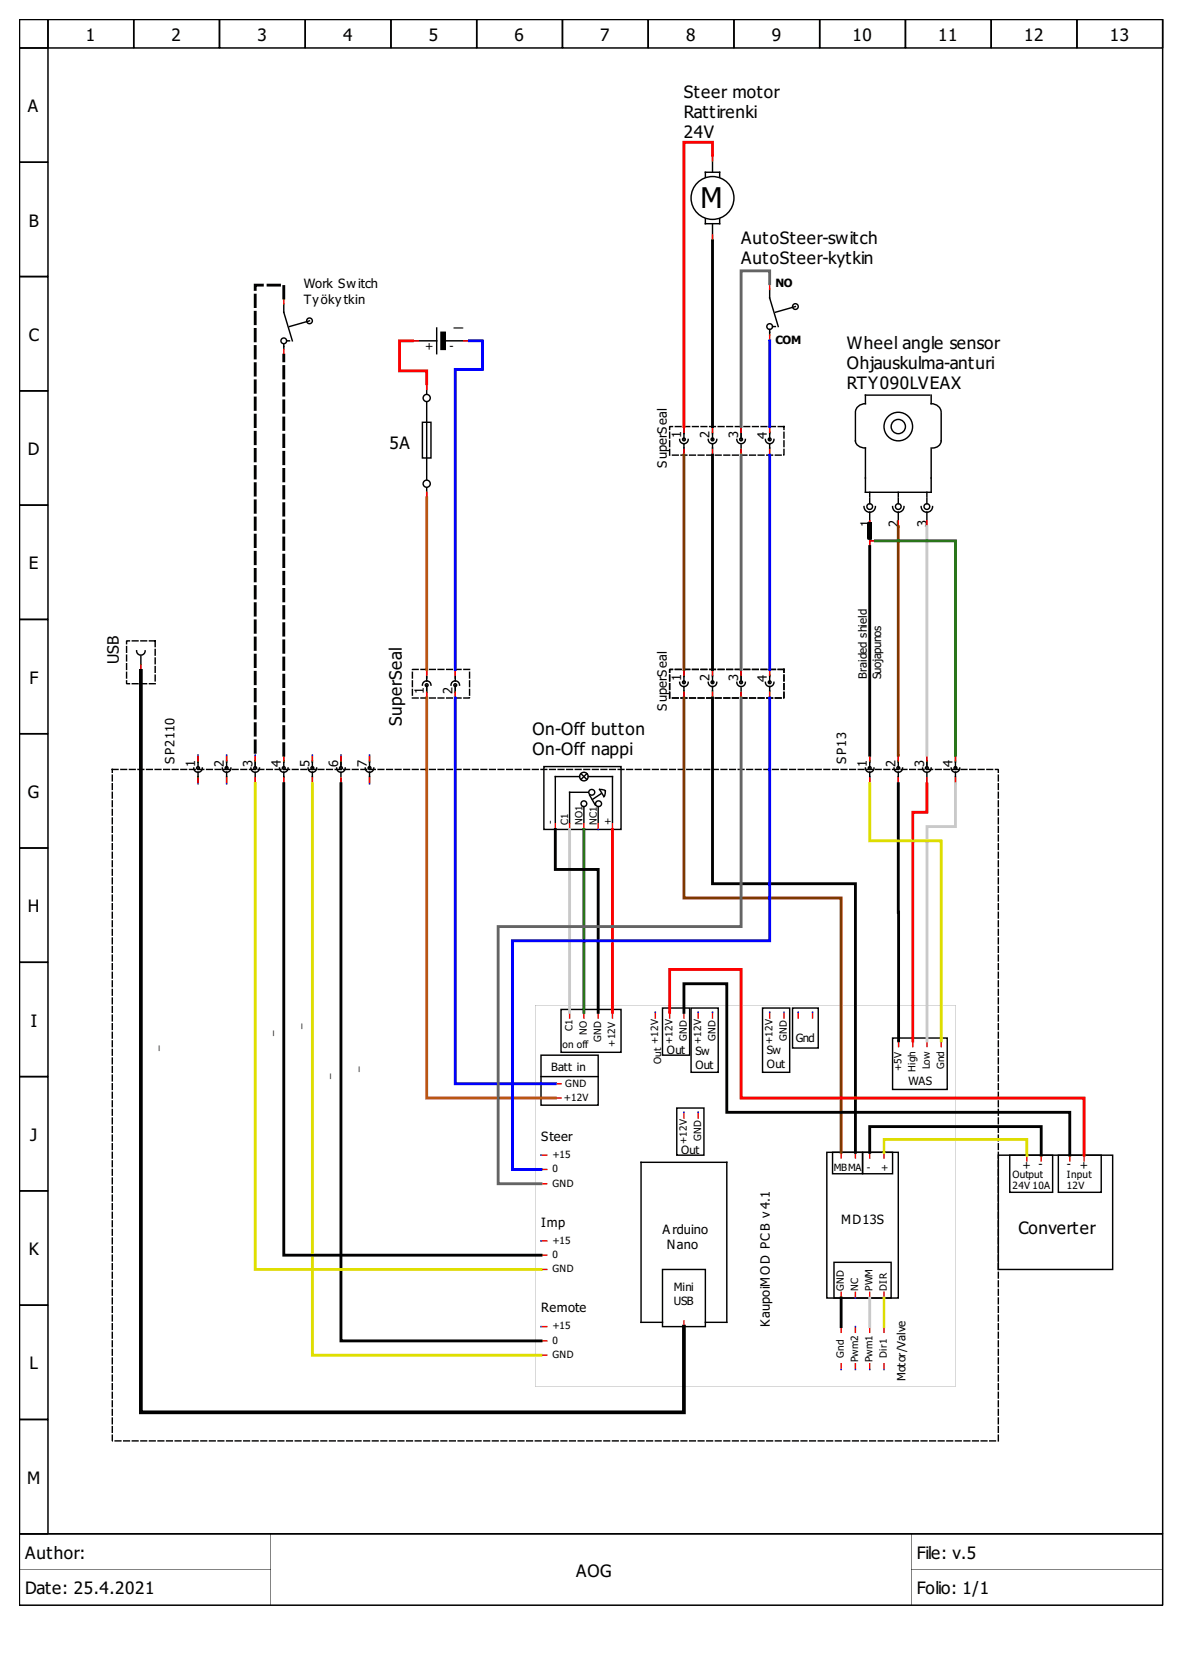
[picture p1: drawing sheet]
<svg xmlns="http://www.w3.org/2000/svg" width="210mm" height="297mm" viewBox="0 0 210 297" stroke-linecap="round" stroke-linejoin="round" font-family="sans-serif">
<g fill="#000">
<path d="M3.4 3.4h202.9v268.6l-.2 .1h-202.7zM3.4 3.4h.2v268.6h-.2v-.1h202.7v.1h-.1v-268.6h.1v.2h-202.7z"/>
<path d="M3.4 3.4h5.2v5.1l-.1 .1h-5.1zM3.4 3.4h.2v5.1h-.2v-.1h5.1v.1h-.1v-5.1h.1v.2h-5.1z"/>
<path d="M3.4 8.4h5.1l.1 .1v20.3l-.1 .1h-5.1v-.1zM3.4 8.5h.2v20.3h-.2v-.2h5.1v.2h-.1v-20.3h.1v.1h-5.1z"/>
<path d="M8.4 3.4h15.3h.1v5.1l-.1 .1h-15.2l-.1-.1zM8.5 3.4h.1v5.1h-.1v-.1h15.2v.1h-.1v-5.1h.1v.2h-15.2z"/>
<path d="M23.6 3.4h15.3h.1v5.1l-.1 .1h-15.2l-.1-.1zM23.7 3.4h.1v5.1h-.1v-.1h15.2v.1h-.1v-5.1h.1v.2h-15.2z"/>
<path d="M38.8 3.4h15.3h.1v5.1l-.1 .1h-15.2l-.1-.1zM38.9 3.4h.1v5.1h-.1v-.1h15.2v.1h-.1v-5.1h.1v.2h-15.2z"/>
<path d="M54 3.4h15.3h.1v5.1l-.1 .1h-15.2l-.1-.1zM54.1 3.4h.1v5.1h-.1v-.1h15.2v.1h-.1v-5.1h.1v.2h-15.2z"/>
<path d="M69.2 3.4h15.3h.1v5.1l-.1 .1h-15.2l-.1-.1zM69.3 3.4h.1v5.1h-.1v-.1h15.2v.1h-.1v-5.1h.1v.2h-15.2z"/>
<path d="M84.4 3.4h15.3h.1v5.1l-.1 .1h-15.2l-.1-.1zM84.5 3.4h.1v5.1h-.1v-.1h15.2v.1h-.1v-5.1h.1v.2h-15.2z"/>
<path d="M99.6 3.4h15.3h.1v5.1l-.1 .1h-15.2l-.1-.1zM99.7 3.4h.1v5.1h-.1v-.1h15.2v.1h-.1v-5.1h.1v.2h-15.2z"/>
<path d="M114.8 3.4h15.3h.1v5.1l-.1 .1h-15.2l-.1-.1zM114.9 3.4h.1v5.1h-.1v-.1h15.2v.1h-.1v-5.1h.1v.2h-15.2z"/>
<path d="M130 3.4h15.3h.1v5.1l-.1 .1h-15.2l-.1-.1zM130.1 3.4h.1v5.1h-.1v-.1h15.2v.1h-.1v-5.1h.1v.2h-15.2z"/>
<path d="M145.2 3.4h15.3h.2v5.1l-.2 .1h-15.2l-.1-.1zM145.3 3.4h.1v5.1h-.1v-.1h15.2v.1h-.1v-5.1h.1v.2h-15.2z"/>
<path d="M160.4 3.4h15.3h.2v5.1l-.2 .1h-15.2l-.1-.1zM160.5 3.4h.2v5.1h-.2v-.1h15.2v.1h-.1v-5.1h.1v.2h-15.2z"/>
<path d="M175.6 3.4h15.3h.2v5.1l-.2 .1h-15.2l-.1-.1zM175.7 3.4h.2v5.1h-.2v-.1h15.2v.1h-.1v-5.1h.1v.2h-15.2z"/>
<path d="M190.8 3.4h15.3h.2v5.1l-.2 .1h-15.2l-.1-.1zM190.9 3.4h.2v5.1h-.2v-.1h15.2v.1h-.1v-5.1h.1v.2h-15.2z"/>
<path d="M3.4 28.6h5.1l.1 .2v20.2l-.1 .2h-5.1v-.2zM3.4 28.8h.2v20.2h-.2v-.1h5.1v.1h-.1v-20.2h.1v.1h-5.1z"/>
<path d="M3.4 48.9h5.1l.1 .1v20.3l-.1 .1h-5.1v-.1zM3.4 49h.2v20.3h-.2v-.1h5.1v.1h-.1v-20.3h.1v.2h-5.1z"/>
<path d="M3.4 69.2h5.1l.1 .1v20.3l-.1 .1h-5.1v-.1zM3.4 69.3h.2v20.3h-.2v-.2h5.1v.2h-.1v-20.3h.1v.1h-5.1z"/>
<path d="M3.4 89.4h5.1l.1 .2v20.2l-.1 .2h-5.1v-.2zM3.4 89.6h.2v20.2h-.2v-.1h5.1v.1h-.1v-20.2h.1v.1h-5.1z"/>
<path d="M3.4 109.7h5.1l.1 .1v20.3l-.1 .1h-5.1v-.1zM3.4 109.8h.2v20.3h-.2v-.1h5.1v.1h-.1v-20.3h.1v.2h-5.1z"/>
<path d="M3.4 130h5.1l.1 .1v20.3l-.1 .1h-5.1v-.1zM3.4 130.1h.2v20.3h-.2v-.1h5.1v.1h-.1v-20.3h.1v.1h-5.1z"/>
<path d="M3.4 150.3h5.1l.1 .1v20.3l-.1 .1h-5.1v-.1zM3.4 150.4h.2v20.3h-.2v-.2h5.1v.2h-.1v-20.3h.1v.1h-5.1z"/>
<path d="M3.4 170.5h5.1l.1 .2v20.2l-.1 .2h-5.1v-.2zM3.4 170.7h.2v20.2h-.2v-.1h5.1v.1h-.1v-20.2h.1v.1h-5.1z"/>
<path d="M94.9 178.2h74.5v67.7h-74.5zM94.9 178.3v67.6h74.5v-67.6z"/>
<path d="M3.4 190.8h5.1l.1 .1v20.3l-.1 .1h-5.1v-.1zM3.4 190.9h.2v20.3h-.2v-.1h5.1v.1h-.1v-20.3h.1v.2h-5.1z"/>
<path d="M3.4 211.1h5.1l.1 .1v20.3l-.1 .1h-5.1v-.1zM3.4 211.2h.2v20.3h-.2v-.2h5.1v.2h-.1v-20.3h.1v.1h-5.1z"/>
<path d="M3.4 231.3h5.1l.1 .2v20.2l-.1 .2h-5.1v-.2zM3.4 231.5h.2v20.2h-.2v-.1h5.1v.1h-.1v-20.2h.1v.1h-5.1z"/>
<path d="M3.4 251.6h5.1l.1 .1v20.3l-.1 .1h-5.1v-.1zM3.4 251.7h.2v20.3h-.2v-.1h5.1v.1h-.1v-20.3h.1v.2h-5.1z"/>
<path d="M3.4 271.9h202.7l.2 .1v12.7l-.2 .1h-202.7zM3.4 272h.2v12.7h-.2v-.2h202.7v.2h-.1v-12.7h.1v.1h-202.7z"/>
<path d="M3.4 272h44.6v6.3h-44.6zM3.4 272v6.3h44.6v-6.3z"/>
<path d="M3.4 272h44.6v6.3h-44.6zM3.4 272v6.3h44.6v-6.3z"/>
<path d="M3.4 278.3h44.6v6.4h-44.6zM3.4 278.3v6.4h44.6v-6.4z"/>
<path d="M3.4 278.3h44.6v6.4h-44.6zM3.4 278.3v6.4h44.6v-6.4z"/>
<path d="M48 272h113.5v12.7h-113.5zM48 272v12.7h113.5v-12.7z"/>
<path d="M48 272h113.5v12.7h-113.5zM48 272v12.7h113.5v-12.7z"/>
<path d="M161.5 272h44.6v6.3h-44.6zM161.5 272v6.3h44.6v-6.3z"/>
<path d="M161.5 272h44.6v6.3h-44.6zM161.5 272v6.3h44.6v-6.3z"/>
<path d="M161.5 278.3h44.6v6.4h-44.6zM161.5 278.3v6.4h44.6v-6.4z"/>
<path d="M161.5 278.3h44.6v6.4h-44.6zM161.5 278.3v6.4h44.6v-6.4z"/>
</g>
<path d="M118.7 75.6h20.3v5.1h-20.3zM22.4 113.6h5.1v7.6h-5.1zM73.1 118.7h10.1v5.1h-10.1zM118.7 118.7h20.3v5.1h-20.3zM19.9 136.4h157.1v119.1h-157.1zM78.2 146.6h.1" fill="none" stroke="#000" stroke-width=".25" stroke-dasharray="1 .5"/>
<g fill="none" stroke="#000" stroke-width=".25">
<path d="M125 31.4v-.9h2.6v.9M125 38.8v.9h2.6v-.9M126.3 27.5v3M126.3 39.7v3M50.3 53.9v1.5l1.5 5M54.9 56.9l-3.6 1M77.4 58.2v4.5M136.4 51.3v1.5l1.6 5.1M136.4 58.4v1M137 57.9h.5M141 54.4l-3.5 1M50.3 61v1"/>
<path d="M50.8 60.4h.5M73.1 60.4h4.3M74.9 74.9h1.5v6.3h-1.5zM75.6 68v1.8M75.6 71.3v13.7M78.9 60.4h4.3M120.5 77.9a.76 .76 0 0 0 .7 .8M121.2 75.9v2M121.2 78.7v1.8M122 77.9a.76 .76 0 0 1-.8 .8M125.6 77.9a.76 .76 0 0 0 .7 .8M126.3 75.9v2"/>
<path d="M126.3 78.7v1.8M127.1 77.9a.76 .76 0 0 1-.8 .8M130.6 77.9a.76 .76 0 0 0 .8 .8 .76 .76 0 0 0 .7-.8M131.4 75.9v2M131.4 78.9v.5M131.4 79.7v.8M135.7 77.9a.76 .76 0 0 0 .7 .8M136.4 75.9v2M136.4 78.7v1.8M137.2 77.9a.76 .76 0 0 1-.8 .8M151.7 73.4v4.8a1.53 1.53 0 0 0 1.7 1.2v7.9h11.7v-7.9M164.8 70.1h-11.4v1.5a1.66 1.66 0 0 0-1.7 1.5"/>
<path d="M165.1 70.1v1.5a1.66 1.66 0 0 1 1.8 1.5M166.9 73.4v4.8a1.38 1.38 0 0 1-1.6 1.2M75.6 86.5v1.8M153.2 89.8a1.01 1.01 0 0 0 1 1M154.2 94.9v2M154.2 95.9h1M154.2 87.3v.8M154.2 88.3v1M154.2 90.8v2.6M155.2 89.8a1.01 1.01 0 0 1-1 1M158.2 89.8a1.01 1.01 0 0 0 1.1 1M159.3 87.3v.8"/>
<path d="M159.3 88.3v1M159.3 90.8v2.6M160.3 89.8a1.01 1.01 0 0 1-1 1M163.3 89.8a1.01 1.01 0 0 0 1 1M164.3 87.3v.8M164.3 88.3v1M164.3 90.8v2.6M165.3 89.8a1.01 1.01 0 0 1-1 1M24.2 115.4a.76 .76 0 0 0 .7 .8M25 116.4v2.3M25.7 115.4a.76 .76 0 0 1-.6 .8M75.6 118.5v2.2"/>
<path d="M80.7 118.7v2M121.2 119v2M126.3 119v2M131.4 119v2M136.4 119v2M34.3 136.2a.76 .76 0 0 0 .8 .8M35.1 134.2v2M35.1 137v1.7M35.9 136.2a.76 .76 0 0 1-.8 .8M39.4 136.2a.76 .76 0 0 0 .8 .8M40.2 134.2v2M40.2 137v1.7"/>
<path d="M40.9 136.2a.76 .76 0 0 1-.7 .8M44.5 136.2a.76 .76 0 0 0 .7 .8 .76 .76 0 0 0 .8-.8M45.2 134.2v2M45.2 137.2v.5M45.2 138v.7M49.5 136.2a.76 .76 0 0 0 .8 .8M50.3 134.2v2M50.3 137v1.7M51.1 136.2a.76 .76 0 0 1-.8 .8M54.6 136.2a.76 .76 0 0 0 .8 .8M55.4 134.2v2M55.4 137v1.7"/>
<path d="M56.1 136.2a.76 .76 0 0 1-.7 .8M59.7 136.2a.76 .76 0 0 0 .7 .8 .76 .76 0 0 0 .8-.8M60.4 134.2v2M60.4 137.2v.5M60.4 138v.7M64.8 136.2a.76 .76 0 0 0 .7 .8M65.5 134.2v2M65.5 137v1.7M66.3 136.2a.76 .76 0 0 1-.8 .8M75.6 120.7a.76 .76 0 0 0-.7 .8M75.6 120.7a.76 .76 0 0 1 .8 .8M75.6 121.5v2.3"/>
<path d="M80.7 120.7a.76 .76 0 0 0-.7 .8M80.7 120.7a.76 .76 0 0 1 .8 .8M80.7 121.5v2.3M96.4 135.9h13.7v11.2h-13.7zM102.8 137.7h-4.4v8.1M103 137.2l1 1M104 137.2l-1 1M104.3 137.7h4.3v8.1M106.3 140l.7 .1 .3 .1-.1 .8-.1 .3zM120.5 121a.76 .76 0 0 0 .7 .8M121.2 121.8v1.7M122 121a.76 .76 0 0 1-.8 .8"/>
<path d="M125.6 121a.76 .76 0 0 0 .7 .8M126.3 121.8v1.7M127.1 121a.76 .76 0 0 1-.8 .8M130.6 121a.76 .76 0 0 0 .8 .8 .76 .76 0 0 0 .7-.8M131.4 122v.5M131.4 122.8v.7M135.7 121a.76 .76 0 0 0 .7 .8M136.4 121.8v1.7M137.2 121a.76 .76 0 0 1-.8 .8M153.4 136.2a.76 .76 0 0 0 .8 .8M154.2 134.2v2M154.2 137v1.7"/>
<path d="M154.9 136.2a.76 .76 0 0 1-.7 .8M158.5 136.2a.76 .76 0 0 0 .8 .8M159.3 134.2v2M159.3 137v1.7M160 136.2a.76 .76 0 0 1-.7 .8M163.6 136.2a.76 .76 0 0 0 .7 .8 .76 .76 0 0 0 .8-.8M164.3 134.2v2M164.3 137.2v.5M164.3 138v.7M168.6 136.2a.76 .76 0 0 0 .8 .8M169.4 134.2v2M169.4 137v1.7"/>
<path d="M170.1 136.2a.76 .76 0 0 1-.7 .8M103.5 143v2.8M104.3 140.5h-3.3v5.6M104.5 141l1 1.8M106 143v2.8M106.6 140.8l-1.6 1M99.5 179h10.6v7.6h-10.6zM117.4 178.8h4.9v8.3h-4.9zM122.5 178.8h4.8v11.4h-4.8zM135.2 178.8h4.8v11.4h-4.8zM140.5 178.8h4.6v7.1h-4.6zM95.9 187.1h10.1v8.9h-10.1z"/>
<path d="M95.9 190.9h10.1M120 196.5h4.8v8.4h-4.8zM158.2 184.1h9.7v9.1h-9.7zM146.6 204.3h12.7v25.9h-12.7zM147.6 204.3h5.3v3.8h-5.3zM152.9 204.3h5.3v3.8h-5.3zM177 204.9h20.3v20.2h-20.3zM179 204.9h7.6v6.5h-7.6zM187.6 204.9h7.6v6.5h-7.6zM117.4 225.1h7.6v10.2h-7.6zM117.4 234.5h-3.8v-28.4h15.2v28.4h-3.8M147.9 223.9h10.1v6.3h-10.1z"/>
<circle cx="126.3" cy="35.1" r="3.8"/>
<circle cx="54.9" cy="56.9" r=".51"/>
<circle cx="136.4" cy="57.9" r=".51"/>
<circle cx="141" cy="54.4" r=".51"/>
<circle cx="50.3" cy="60.4" r=".51"/>
<circle cx="75.6" cy="70.6" r=".63"/>
<circle cx="121.2" cy="77.9" r=".25"/>
<circle cx="126.3" cy="77.9" r=".25"/>
<circle cx="131.4" cy="77.9" r=".25"/>
<circle cx="136.4" cy="77.9" r=".25"/>
<circle cx="159.3" cy="75.6" r="1.27"/>
<circle cx="159.3" cy="75.6" r="2.53"/>
<circle cx="75.6" cy="85.8" r=".63"/>
<circle cx="154.2" cy="89.8" r=".51"/>
<circle cx="159.3" cy="89.8" r=".51"/>
<circle cx="164.3" cy="89.8" r=".51"/>
<circle cx="35.1" cy="136.2" r=".25"/>
<circle cx="40.2" cy="136.2" r=".25"/>
<circle cx="45.2" cy="136.2" r=".25"/>
<circle cx="50.3" cy="136.2" r=".25"/>
<circle cx="55.4" cy="136.2" r=".25"/>
<circle cx="60.4" cy="136.2" r=".25"/>
<circle cx="65.5" cy="136.2" r=".25"/>
<circle cx="75.6" cy="121.5" r=".25"/>
<circle cx="80.7" cy="121.5" r=".25"/>
<circle cx="103.5" cy="137.7" r=".76"/>
<circle cx="121.2" cy="121" r=".25"/>
<circle cx="126.3" cy="121" r=".25"/>
<circle cx="131.4" cy="121" r=".25"/>
<circle cx="136.4" cy="121" r=".25"/>
<circle cx="154.2" cy="136.2" r=".25"/>
<circle cx="159.3" cy="136.2" r=".25"/>
<circle cx="164.3" cy="136.2" r=".25"/>
<circle cx="169.4" cy="136.2" r=".25"/>
<circle cx="103.5" cy="142.5" r=".51"/>
<circle cx="104.9" cy="140.5" r=".52"/>
<circle cx="106.1" cy="142.5" r=".52"/>
</g>
<g fill="none" stroke="#f00" stroke-width=".25">
<path d="M126.3 27.5v1M50.3 52.8v1.1M126.3 41.7v1M136.4 50.3v1M136.4 59.4v1M50.3 62v1M73.1 60.4h1M75.6 68v1.1M82.2 60.4h1M121.2 75.6v1.1M121.2 79.7v1M126.3 75.6v1.1"/>
<path d="M126.3 79.7v1M131.4 75.6v1.1M131.4 79.7v1M136.4 75.6v1.1M136.4 79.7v1M75.6 87.3v1M154.2 94.9v2M154.2 95.9h1M154.2 92.4v1M159.3 92.4v1M164.3 92.4v1M25 118v1"/>
<path d="M75.6 118.7v1M80.7 118.7v1M121.2 118.7v1M126.3 118.7v1M131.4 118.7v1M136.4 118.7v1M35.1 133.9v1M35.1 138v1M40.2 133.9v1M40.2 138v1M45.2 133.9v1M45.2 138v1"/>
<path d="M50.3 133.9v1M50.3 138v1M55.4 133.9v1M55.4 138v1M60.4 133.9v1M60.4 138v1M65.5 133.9v1M65.5 138v1M75.6 122.8v1M80.7 122.8v1M121.2 122.8v1M126.3 122.8v1"/>
<path d="M131.4 122.8v1M136.4 122.8v1M154.2 133.9v1M154.2 138v1M159.3 133.9v1M159.3 138v1M164.3 133.9v1M164.3 138v1M169.4 133.9v1M169.4 138v1M98.4 146.1v1M101 146.1v1"/>
<path d="M103.5 146.1v1M106 146.1v1M108.6 146.1v1M101 179.5v1M103.5 179.5v1M106 179.5v1M108.6 179.5v1M116.2 179.5v1M118.7 179.5v1M121.2 179.5v1M123.8 179.5v1M126.3 179.5v1"/>
<path d="M136.4 179.5v1M139 179.5v1M141.5 179.5v1M144.1 179.5v1M98.4 192.2h1.1M98.4 194.7h1.1M121.2 197.3v1M123.8 197.3v1M159.3 184.6v1M161.8 184.6v1M164.3 184.6v1M166.9 184.6v1"/>
<path d="M95.9 209.9h1M95.9 207.4h1M95.9 204.9h1M149.1 204.3v1.1M151.7 204.3v1.1M154.2 204.3v1.1M156.7 204.3v1.1M182.1 204.9v1M184.6 204.9v1M189.7 204.9v1M192.2 204.9v1M95.9 225.1h1"/>
<path d="M95.9 220.1h1M95.9 235.3h1M95.9 222.6h1M95.9 237.8h1M121.2 234.2v1.1M149.1 229.2v1M149.1 235.3v1M151.7 229.2v1M151.7 235.3v1M154.2 229.2v1M154.2 235.3v1M156.7 229.2v1"/>
<path d="M156.7 235.3v1M95.9 240.3h1M149.1 241.8v1.1M151.7 241.8v1.1M154.2 241.8v1.1M156.7 241.8v1.1"/>
</g>
<g fill="none" stroke="#00f" stroke-width=".25">
<path d="M126.3 27.5h.1M50.3 52.8h.1M126.3 42.7h.1M136.4 50.3h.1M50.3 63h.1M73.1 60.4h.1M75.6 68h.1M83.2 60.4h.1M121.2 75.6h.1M126.3 75.6h.1M131.4 75.6h.1M136.4 60.4h.1"/>
<path d="M136.4 75.6h.1M75.6 88.3h.1M121.2 80.7h.1M126.3 80.7h.1M131.4 80.7h.1M136.4 80.7h.1M154.2 94.9h.1M154.2 96.9h.1M154.2 93.4h.1M155.2 95.9h.1M159.3 93.4h.1M164.3 93.4h.1"/>
<path d="M25 119h.1M75.6 118.7h.1M80.7 118.7h.1M121.2 118.7h.1M126.3 118.7h.1M131.4 118.7h.1M136.4 118.7h.1M35.1 133.9h.1M35.1 139h.1M40.2 133.9h.1M40.2 139h.1M45.2 133.9h.1"/>
<path d="M45.2 139h.1M50.3 133.9h.1M50.3 139h.1M55.4 133.9h.1M55.4 139h.1M60.4 133.9h.1M60.4 139h.1M65.5 133.9h.1M65.5 139h.1M75.6 123.8h.1M80.7 123.8h.1M121.2 123.8h.1"/>
<path d="M126.3 123.8h.1M131.4 123.8h.1M136.4 123.8h.1M154.2 133.9h.1M154.2 139h.1M159.3 133.9h.1M159.3 139h.1M164.3 133.9h.1M164.3 139h.1M169.4 133.9h.1M169.4 139h.1M98.4 147.1h.1"/>
<path d="M101 147.1h.1M103.5 147.1h.1M106 147.1h.1M108.6 147.1h.1M101 179.5h.1M103.5 179.5h.1M106 179.5h.1M108.6 179.5h.1M116.2 179.5h.1M118.7 179.5h.1M121.2 179.5h.1M123.8 179.5h.1"/>
<path d="M126.3 179.5h.1M136.4 179.5h.1M139 179.5h.1M141.5 179.5h.1M144.1 179.5h.1M98.4 192.2h.1M98.4 194.7h.1M121.2 197.3h.1M123.8 197.3h.1M159.3 184.6h.1M161.8 184.6h.1M164.3 184.6h.1"/>
<path d="M166.9 184.6h.1M95.9 204.9h.1M95.9 207.4h.1M95.9 209.9h.1M149.1 204.3h.1M151.7 204.3h.1M154.2 204.3h.1M156.7 204.3h.1M182.1 204.9h.1M184.6 204.9h.1M189.7 204.9h.1M192.2 204.9h.1"/>
<path d="M95.9 220.1h.1M95.9 222.6h.1M95.9 225.1h.1M95.9 235.3h.1M95.9 237.8h.1M121.2 235.3h.1M149.1 230.2h.1M149.1 235.3h.1M151.7 230.2h.1M151.7 235.3h.1M154.2 230.2h.1M154.2 235.3h.1"/>
<path d="M156.7 230.2h.1M156.7 235.3h.1M95.9 240.3h.1M149.1 242.9h.1M151.7 242.9h.1M154.2 242.9h.1M156.7 242.9h.1"/>
</g>
<path d="M78.2 58.9h.7v3.1h-.7z" fill-rule="evenodd" fill="#000" stroke="#000" stroke-width=".25"/>
<path d="M126.3 42.7v32.9M126.3 80.7v38M154.2 96.9v37M50.3 139v83.6h45.6M60.4 139v98.8h35.5M126.3 123.8v32.9h25.4v47.6M159.3 139v45.6M98.4 147.1v7.1h7.6v25.3M121.2 179.5v-5h7.6v22.8h60.9v7.6M154.2 204.3v-4.5h30.4v5.1M149.1 230.2v5.1" fill="none" stroke="#000" stroke-width=".51"/>
<path d="M75.6 88.3v30.4M75.6 123.8v70.9h22.8" fill="none" stroke="#a50" stroke-width=".51"/>
<path d="M126.3 27.5v-2.3h-5.1v50.4M73.1 60.4h-2.3v5.4h4.8v2.2M164.3 139v5.1h-2.5v40.5M108.6 147.1v32.4M118.7 179.5v-7.6h12.7v22.8h60.8v10.2" fill="none" stroke="#f00" stroke-width=".51"/>
<path d="M83.2 60.4h2.3v5.1h-4.8v53.2M136.4 60.4v15.2M136.4 80.7v38M80.7 123.8v68.4h17.7M136.4 123.8v43.1h-45.6v40.5h5.1" fill="none" stroke="#00f" stroke-width=".51"/>
<path d="M164.3 93.4v40.5M169.4 139v7.6h-5.1v38M101 147.1v32.4M154.2 230.2v5.1" fill="none" stroke="#c8c8c8" stroke-width=".51"/>
<path d="M136.4 50.3v-2.3h-5v27.6M131.4 80.7v38M131.4 123.8v40.5h-43.1v45.6h7.6" fill="none" stroke="#646464" stroke-width=".51"/>
<path d="M121.2 80.7v38M159.3 93.4v40.5M121.2 123.8v35.5h27.9v45" fill="none" stroke="#7d3800" stroke-width=".51"/>
<path d="M154.2 93.4v2.3v-3.1v2.3" fill="none" stroke="#000" stroke-width=".76"/>
<path d="M155.2 95.9h14.2v38M103.5 147.1v32.4" fill="none" stroke="#007f00" stroke-width=".51"/>
<path d="M50.3 52.8v-2.2h-5.1v83.3M50.3 133.9v-70.9" fill="none" stroke="#000" stroke-width=".51" stroke-dasharray="2 1"/>
<path d="M154.2 139v10.1h12.7v35.5M156.7 204.3v-2.2h25.4v2.8M156.7 230.2v5.1" fill="none" stroke="#dd0" stroke-width=".51"/>
<path d="M45.2 139v86.1h50.7M55.4 139v101.3h40.5" fill="none" stroke="#dfdf00" stroke-width=".51"/>
<path d="M25 119v131.5h96.2v-15.2" fill="none" stroke="#000" stroke-width=".66"/>
<text font-size="5.1" x="124.2" y="36.9">M</text>
<g font-size="3">
<text x="15.2" y="7.2">1</text>
<text x="30.4" y="7.2">2</text>
<text x="45.6" y="7.2">3</text>
<text x="60.8" y="7.2">4</text>
<text x="76" y="7.2">5</text>
<text x="91.2" y="7.2">6</text>
<text x="106.4" y="7.2">7</text>
<text x="121.6" y="7.2">8</text>
<text x="136.8" y="7.2">9</text>
<text x="151.1" y="7.2">10</text>
<text x="166.3" y="7.2">11</text>
<text x="181.5" y="7.2">12</text>
<text x="196.7" y="7.2">13</text>
<text x="121.2" y="17.4">Steer motor</text>
<text x="5" y="19.9">A</text>
<text x="121.2" y="20.9">Rattirenki</text>
<text x="121.2" y="24.5">24V</text>
<text x="5.1" y="40.2">B</text>
<text x="131.4" y="43.2">AutoSteer-switch</text>
<text x="131.4" y="46.8">AutoSteer-kytkin</text>
<text x="80.5" y="57.8">_</text>
<text x="5.1" y="60.4">C</text>
<text x="150.1" y="62">Wheel angle sensor</text>
<text x="150.1" y="65.5">Ohjauskulma-anturi</text>
<text x="150.1" y="69.1">RTY090LVEAX</text>
<text x="5" y="80.7">D</text>
<text x="69.1" y="79.7">5A</text>
<text x="5.1" y="101">E</text>
<text x="5.2" y="121.2">F</text>
<text x="71.2" y="128.7" transform="rotate(-90 71.2 128.7)">SuperSeal</text>
<text x="94.4" y="130.4">On-Off button</text>
<text x="94.4" y="133.9">On-Off nappi</text>
<text x="5" y="141.5">G</text>
<text x="5" y="161.8">H</text>
<text x="5.5" y="182.1">I</text>
<text x="5.3" y="202.3">J</text>
<text x="180.5" y="218.8">Converter</text>
<text x="5.1" y="222.6">K</text>
<text x="5.2" y="242.9">L</text>
<text x="4.8" y="263.1">M</text>
<text x="4.5" y="276.4">Author:</text>
<text x="102.1" y="279.6">AOG</text>
<text x="162.5" y="276.4">File: v.5</text>
<text x="4.5" y="282.8">Date: 25.4.2021</text>
<text x="162.5" y="282.8">Folio: 1/1</text>
</g>
<text font-size="2.8" x="21" y="117.7" transform="rotate(-90 21 117.7)">USB</text>
<g font-size="2.3">
<text x="53.9" y="51.1">Work Switch</text>
<text x="53.9" y="53.9">Työkytkin</text>
<text x="120.7" y="77.7" transform="rotate(-90 120.7 77.7)">1</text>
<text x="125.8" y="77.7" transform="rotate(-90 125.8 77.7)">2</text>
<text x="130.9" y="77.7" transform="rotate(-90 130.9 77.7)">3</text>
<text x="135.9" y="77.9" transform="rotate(-90 135.9 77.9)">4</text>
<text x="118.2" y="83" transform="rotate(-90 118.2 83)">SuperSeal</text>
<text x="154.2" y="93.4" transform="rotate(-90 154.2 93.4)">1</text>
<text x="159.3" y="93.4" transform="rotate(-90 159.3 93.4)">2</text>
<text x="164.3" y="93.4" transform="rotate(-90 164.3 93.4)">3</text>
<text x="75.1" y="123" transform="rotate(-90 75.1 123)">1</text>
<text x="80.2" y="123" transform="rotate(-90 80.2 123)">2</text>
<text x="120.7" y="120.7" transform="rotate(-90 120.7 120.7)">1</text>
<text x="125.8" y="120.7" transform="rotate(-90 125.8 120.7)">2</text>
<text x="130.9" y="120.7" transform="rotate(-90 130.9 120.7)">3</text>
<text x="135.9" y="121" transform="rotate(-90 135.9 121)">4</text>
<text x="118.2" y="126.1" transform="rotate(-90 118.2 126.1)">SuperSeal</text>
<text x="30.9" y="135.4" transform="rotate(-90 30.9 135.4)">SP2110</text>
<text x="34.6" y="135.9" transform="rotate(-90 34.6 135.9)">1</text>
<text x="39.7" y="135.9" transform="rotate(-90 39.7 135.9)">2</text>
<text x="44.7" y="135.9" transform="rotate(-90 44.7 135.9)">3</text>
<text x="49.8" y="135.9" transform="rotate(-90 49.8 135.9)">4</text>
<text x="54.9" y="135.9" transform="rotate(-90 54.9 135.9)">5</text>
<text x="59.9" y="135.9" transform="rotate(-90 59.9 135.9)">6</text>
<text x="65" y="135.9" transform="rotate(-90 65 135.9)">7</text>
<text x="150" y="135.4" transform="rotate(-90 150 135.4)">SP13</text>
<text x="153.7" y="135.9" transform="rotate(-90 153.7 135.9)">1</text>
<text x="158.7" y="135.9" transform="rotate(-90 158.7 135.9)">2</text>
<text x="163.8" y="135.9" transform="rotate(-90 163.8 135.9)">3</text>
<text x="168.9" y="135.9" transform="rotate(-90 168.9 135.9)">4</text>
<text x="95.9" y="202.3">Steer</text>
<text x="95.9" y="217.5">Imp</text>
<text x="117.4" y="218.8">Arduino</text>
<text x="118.2" y="221.6">Nano</text>
<text x="149.1" y="217">MD13S</text>
<text x="95.9" y="232.7">Remote</text>
<text x="136.4" y="235.3" transform="rotate(-90 136.4 235.3)">KaupoiMO D PC B v4.1</text>
</g>
<g font-size="2">
<text x="137.5" y="50.8">NO</text>
<text x="75.4" y="62.1">+</text>
<text x="79.7" y="62.1">-</text>
<text x="137.5" y="61">COM</text>
<text x="153.7" y="120.5" transform="rotate(-90 153.7 120.5)">Braided shield</text>
<text x="156.2" y="120.5" transform="rotate(-90 156.2 120.5)">Suojapunos</text>
<text x="141.1" y="184.7">Gnd</text>
<text x="97.7" y="189.9">Batt in</text>
<text x="118.2" y="186.9">Out</text>
<text x="123.3" y="187.1">Sw</text>
<text x="123.3" y="189.7">Out</text>
<text x="135.9" y="186.9">Sw</text>
<text x="135.9" y="189.4">Out</text>
<text x="161.1" y="192.4">WAS</text>
<text x="120.7" y="204.6">Out</text>
<text x="181.3" y="207.4">+ -</text>
<text x="189.1" y="207.1">-</text>
<text x="191.4" y="207.4">+</text>
<text x="119.5" y="228.9">Mini</text>
<text x="119.5" y="231.5">USB</text>
<text x="160.5" y="244.9" transform="rotate(-90 160.5 244.9)">Motor/Valve</text>
</g>
<g font-size="1.8">
<text x="98.2" y="146.1" transform="rotate(-90 98.2 146.1)">-</text>
<text x="100.7" y="146.3" transform="rotate(-90 100.7 146.3)">C1</text>
<text x="103.3" y="146.3" transform="rotate(-90 103.3 146.3)">NO1</text>
<text x="105.8" y="146.3" transform="rotate(-90 105.8 146.3)">NC1</text>
<text x="108.3" y="146.3" transform="rotate(-90 108.3 146.3)">+</text>
<text x="48.3" y="183.7" transform="rotate(-90 48.3 183.7)">_</text>
<text x="53.4" y="182.4" transform="rotate(-90 53.4 182.4)">_</text>
<text x="99.7" y="185.9">on off</text>
<text x="101.5" y="182.8" transform="rotate(-90 101.5 182.8)">C1</text>
<text x="104" y="183.6" transform="rotate(-90 104 183.6)">NO</text>
<text x="106.6" y="184.8" transform="rotate(-90 106.6 184.8)">GND</text>
<text x="109.1" y="185.6" transform="rotate(-90 109.1 185.6)">+12V</text>
<text x="116.7" y="185.1" transform="rotate(-90 116.7 185.1)">+12V</text>
<text x="119.2" y="185.1" transform="rotate(-90 119.2 185.1)">+12V</text>
<text x="121.8" y="184.6" transform="rotate(-90 121.8 184.6)">GND</text>
<text x="124.3" y="185.1" transform="rotate(-90 124.3 185.1)">+12V</text>
<text x="126.8" y="184.6" transform="rotate(-90 126.8 184.6)">GND</text>
<text x="137" y="185.1" transform="rotate(-90 137 185.1)">+12V</text>
<text x="139.5" y="184.6" transform="rotate(-90 139.5 184.6)">GND</text>
<text x="28" y="186.4" transform="rotate(-90 28 186.4)">_</text>
<text x="58.4" y="191.3" transform="rotate(-90 58.4 191.3)">_</text>
<text x="63.5" y="190" transform="rotate(-90 63.5 190)">_</text>
<text x="117.2" y="188.6" transform="rotate(-90 117.2 188.6)">Out</text>
<text x="159.8" y="189.9" transform="rotate(-90 159.8 189.9)">+5V</text>
<text x="162.3" y="190.2" transform="rotate(-90 162.3 190.2)">High</text>
<text x="164.8" y="189.7" transform="rotate(-90 164.8 189.7)">Low</text>
<text x="167.4" y="189.7" transform="rotate(-90 167.4 189.7)">Gnd</text>
<text x="100" y="195.2">+12V</text>
<text x="100.2" y="192.7">GND</text>
<text x="121.8" y="202.8" transform="rotate(-90 121.8 202.8)">+12V</text>
<text x="124.3" y="202.3" transform="rotate(-90 124.3 202.3)">GND</text>
<text x="97.9" y="207.9">0</text>
<text x="97.9" y="205.4">+15</text>
<text x="147.9" y="207.6">MBMA</text>
<text x="153.7" y="207.6">-</text>
<text x="156.2" y="207.6">+</text>
<text x="179.5" y="208.9">Output</text>
<text x="189.1" y="208.9">Input</text>
<text x="97.9" y="210.4">GND</text>
<text x="179.5" y="210.9">24V 10A</text>
<text x="189.1" y="210.9">12V</text>
<text x="97.9" y="220.6">+15</text>
<text x="97.9" y="223.1">0</text>
<text x="97.9" y="225.6">GND</text>
<text x="149.6" y="228.9" transform="rotate(-90 149.6 228.9)">GND</text>
<text x="152.2" y="228.9" transform="rotate(-90 152.2 228.9)">NC</text>
<text x="154.7" y="228.9" transform="rotate(-90 154.7 228.9)">PWM</text>
<text x="157.2" y="228.9" transform="rotate(-90 157.2 228.9)">DIR</text>
<text x="97.9" y="238.3">0</text>
<text x="97.9" y="235.8">+15</text>
<text x="97.9" y="240.8">GND</text>
<text x="149.6" y="240.8" transform="rotate(-90 149.6 240.8)">Gnd</text>
<text x="152.2" y="241.6" transform="rotate(-90 152.2 241.6)">Pwm2</text>
<text x="154.7" y="241.6" transform="rotate(-90 154.7 241.6)">Pwm1</text>
<text x="157.2" y="240.8" transform="rotate(-90 157.2 240.8)">Dir1</text>
</g>
</svg>
